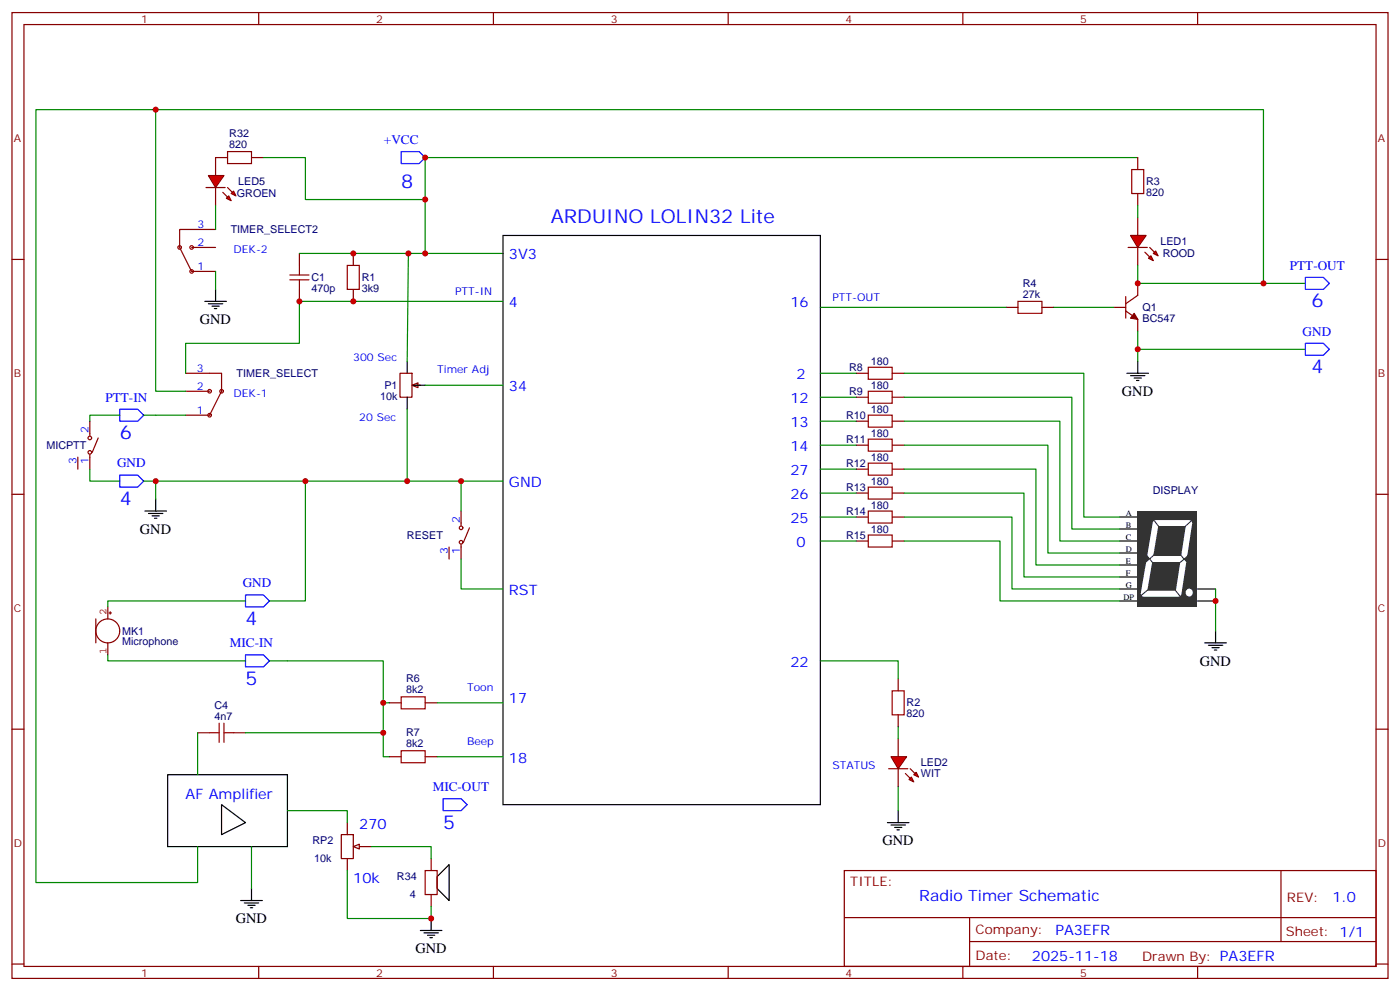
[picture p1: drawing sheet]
<svg xmlns="http://www.w3.org/2000/svg" width="412mm" height="292mm" viewBox="0 0 412 292" stroke-linecap="round" stroke-linejoin="round" font-family="sans-serif">
<g fill="none" stroke="#870000" stroke-width=".35">
<path d="M3.5 3.7h405.4v284.3h-405.4zM7.1 7.2h398.2v277.3h-398.2zM76.2 3.7v3.5M145.3 3.7v3.5M214.5 3.7v3.5M283.6 3.7v3.5M352.8 3.7v3.5M3.5 76.4h3.6M405.3 76.4h3.6M3.5 145.5h3.6M405.3 145.5h3.6M3.5 214.7h3.6"/>
<path d="M405.3 214.7h3.6M248.7 256.3h156.6v28.2h-156.6zM377.3 256.3v20.9M248.7 270.1h156.5M285.6 277.2h119.6M285.6 270.1v14.2M3.5 283.8h3.6M76.2 284.5v3.5M145.3 284.5v3.5M214.5 284.5v3.5M283.6 284.5v3.5M352.8 284.5v3.5"/>
<path d="M405.3 283.8h3.6"/>
</g>
<path d="M42.7 150.5h6.3M43.7 151.2h4.3M44.8 151.9h2.1M45.5 152.6h.7M45.9 146.9v3.6" fill="none" stroke="#000" stroke-width=".35"/>
<path d="M121.4 113.4l1.7-.7v1.4z" fill="#f0f0f0" stroke="#870000" stroke-width=".35"/>
<path d="M104.1 74.6v3.5M104.1 85.2v3.5M117.8 109.9h3.6v7h-3.6zM122.1 113.4h1.7" fill="none" stroke="#870000" stroke-width=".35"/>
<g fill="none" stroke="#000" stroke-width=".35">
<path d="M119.9 106.4v3.5M119.9 116.9v3.6M121.7 113.4h3.5M329.8 152.2h5.3M329.8 155.8h5.3M329.8 159.3h5.3M329.8 162.8h5.3M329.8 166.3h5.3M329.8 169.9h5.3M329.8 173.4h5.3M329.8 176.9h5.3M352.8 173.4h5.3"/>
<path d="M352.8 176.9h5.3"/>
</g>
<path d="M102.3 78.1h3.5v7.1h-3.5z" fill="none" stroke="#a10000" stroke-width=".35"/>
<path d="M335 150.5h17.6v28.2h-17.6z" fill="#333"/>
<path d="M338.7 164.6l-1.8 10.2h10.2l3.2-20.8h-9.9l-1.7 10.6h9.8" fill="none" stroke="#fff" stroke-width="1.8"/>
<path d="M339.7 152.9l9.1 11.7-13.3 11.3M351.4 152.9l-12.8 11.7 9.6 11.6" fill="none" stroke="#333" stroke-width=".32"/>
<path d="M337.6 163.1l1.2 1.4-1.6 1.5zM348.7 164.5l1.1 1.4 .4-2.7z" fill="#333"/>
<circle cx="350.2" cy="174.4" r="1.11" fill="#fff"/>
<path d="M335.1 46.4h-209.9v28.2M88.2 74.6h60M120.3 74.6l-.4 31.8M125.2 113.4h23M45.9 122.2h8.8M119.9 120.5v21.1h-74v5.3M119.9 141.6h28.3M135.8 141.6v8.9M135.8 164.6v8.8h12.4" fill="none" stroke="#008700" stroke-width=".35"/>
<g fill="none" stroke="#870000" stroke-width=".35">
<path d="M88.2 74.6v3.5M88.2 85.2v3.5M54.7 109.9h7M54.7 115.2h7M54.7 122.2h7M135.8 150.5v4.2M138.3 155.4l-1.8 4.2M132.3 161v3.6M135.8 160.3v4.3"/>
<circle cx="135.8" cy="155.4" r=".53"/>
<circle cx="135.8" cy="159.6" r=".53"/>
</g>
<g fill="none" stroke="#900" stroke-width=".35">
<path d="M61.7 109.9h3.6v5.3l-3.6 7"/>
<circle cx="61.7" cy="115.2" r=".53"/>
<circle cx="65.3" cy="115.2" r=".53"/>
<circle cx="61.7" cy="122.2" r=".53"/>
</g>
<path d="M88.2 78.1v2.9M85.4 81h5.6M85.4 82.4h5.6M88.2 82.4v2.8" fill="none" stroke="#a10000" stroke-width=".35"/>
<path d="M148.2 69.3h93.5v167.6h-93.5z" fill="none" stroke="#000" stroke-width=".35"/>
<g fill="#f00" stroke="#870000" stroke-width=".35">
<path d="M333 69.3h4.6l-2.5 3.5z"/>
<path d="M332.3 72.8h5.7z"/>
</g>
<g fill="#870000" stroke="#870000" stroke-width=".35">
<path d="M338.7 72.8l1.4 1.5z"/>
<path d="M337.3 74.3l1.4 1.4z"/>
</g>
<g fill="#f00" stroke="#870000" stroke-width=".35">
<path d="M339.7 74.6l.7-.7 .7 1.4z"/>
<path d="M338.3 76l.7-.7 .7 1.4z"/>
</g>
<g fill="none" stroke="#870000" stroke-width=".35">
<path d="M335.1 46.4v3.5M335.1 57v3.5M335.1 64v5.3M335.1 72.8v5.3M296.3 90.5h3.6M306.9 90.5h3.5M328.1 90.5h3.5M331.6 91.5l3.5 2.5v3.5M331.6 87.3v6.4M335.1 83.4v3.6l-3.5 2.4M114.7 206.9h3.5M125.2 206.9h3.6"/>
<path d="M114.7 222.8h3.5M125.2 222.8h3.6"/>
</g>
<path d="M334.1 92.3l1 1.7-2.1-.3z" fill="#870000" stroke="#870000" stroke-width=".35"/>
<path d="M333.4 49.9h3.5v7.1h-3.5zM299.9 88.7h7v3.6h-7zM118.2 205.1h7v3.6h-7zM118.2 221h7v3.5h-7z" fill="none" stroke="#a10000" stroke-width=".35"/>
<path d="M335.1 78.1v5.3h37.1v-51.1h-326.3v82.9h8.8M335.1 60.5v3.5M241.7 90.5h54.6M310.4 90.5h17.7M335.1 97.5v8.9M84.7 194.6h28.2v28.2h1.8M112.9 206.9h1.8M128.8 206.9h19.4M128.8 222.8h19.4" fill="none" stroke="#008700" stroke-width=".35"/>
<path d="M332 109.9h6.3M333 110.6h4.3M334.1 111.3h2.1M334.8 112h.7M335.1 106.4v3.5M354.9 189.3h6.3M356 190h4.2M357 190.7h2.1M357.7 191.4h.7M358.1 185.7v3.6" fill="none" stroke="#000" stroke-width=".35"/>
<path d="M31.7 178.7v3.5M28.2 182.2v7.1M31.7 189.3v3.5M32.1 180.4h.7M32.5 180.1v.7M35.3 185.7a3.5 3.5 0 0 0-5.1-3.1 3.5 3.5 0 0 0-.7 5.9 3.5 3.5 0 0 0 5.7-1.9l.1-.7" fill="none" stroke="#850000" stroke-width=".35"/>
<g fill="#f00" stroke="#870000" stroke-width=".35">
<path d="M262.5 222.8h4.6l-2.5 3.5z"/>
<path d="M261.8 226.3h5.6z"/>
</g>
<g fill="#870000" stroke="#870000" stroke-width=".35">
<path d="M268.1 226.3l1.4 1.4z"/>
<path d="M266.7 227.7l1.4 1.4z"/>
</g>
<g fill="#f00" stroke="#870000" stroke-width=".35">
<path d="M269.2 228.1l.7-.7 .7 1.4z"/>
<path d="M268.5 228.8l.7 1.4-1.4-.7z"/>
</g>
<g fill="none" stroke="#870000" stroke-width=".35">
<path d="M63.5 46.4h3.5M74.1 46.4h3.5M56.4 79.9h7.1M56.4 67.6h7.1M56.4 72.8h7.1M252.2 109.9h3.6M252.2 116.9h3.6M262.8 109.9h3.5M262.8 116.9h3.5M252.2 124h3.6M252.2 131.1h3.6M252.2 138.1h3.6"/>
<path d="M262.8 124h3.5M262.8 131.1h3.5M262.8 138.1h3.5M252.2 145.2h3.6M252.2 152.2h3.6M252.2 159.3h3.6M262.8 145.2h3.5M262.8 152.2h3.5M262.8 159.3h3.5M264.6 199.8v3.6M264.6 210.4v3.6M264.6 217.5v5.3"/>
<path d="M264.6 226.3v5.3"/>
</g>
<path d="M67 44.6h7.1v3.6h-7.1zM255.8 108.1h7v3.6h-7zM255.8 115.2h7v3.5h-7zM255.8 122.2h7v3.6h-7zM255.8 129.3h7v3.5h-7zM255.8 136.3h7v3.6h-7zM255.8 143.4h7v3.5h-7zM255.8 150.5h7v3.5h-7zM255.8 157.5h7v3.5h-7zM262.8 203.4h3.5v7h-3.5z" fill="none" stroke="#a10000" stroke-width=".35"/>
<path d="M60.3 88.7h6.4M61.4 89.4h4.2M62.4 90.1h2.2M63.1 90.8h.8M63.5 85.2v3.5M264.6 238.7v3.5M261.4 242.2h6.4M262.5 242.9h4.2M263.5 243.6h2.1M264.2 244.3h.7" fill="none" stroke="#000" stroke-width=".35"/>
<g fill="none" stroke="#008700" stroke-width=".35">
<path d="M148.2 88.7h-60v12.4h-33.5v8.8M372.2 83.4h12.3M241.7 109.9h10.5M241.7 116.9h10.5M266.3 109.9h53v42.3h10.5M266.3 116.9h49.4v38.9h14.1M335.1 102.8h49.4M42.3 122.2h3.6M241.7 124h10.5M241.7 131.1h10.5M241.7 138.1h10.5M266.3 124h45.9v35.3h17.6"/>
<path d="M266.3 131.1h42.4v31.7h21.1M266.3 138.1h38.9v28.2h24.6M42.3 141.6h3.6M90 141.6v35.3h-10.6M241.7 145.2h10.5M241.7 152.2h10.5M241.7 159.3h10.5M266.3 145.2h35.3v24.7h28.2M266.3 152.2h31.8v21.2h31.7M266.3 159.3h28.3v17.6h35.2M72.3 176.9h-40.6v1.8M358.1 173.4v12.3"/>
<path d="M31.7 192.8v1.8h40.6M79.4 194.6h5.3M241.7 194.6h22.9v5.2M264.6 214v3.5M264.6 231.6v7.1"/>
</g>
<path d="M118.2 44.6h5.3l1.7 1.8-1.7 1.8h-5.3zM384.5 81.7h5.3l1.8 1.7-1.8 1.8h-5.3zM384.5 101.1h5.3l1.8 1.7-1.8 1.8h-5.3zM35.3 120.5h5.3l1.7 1.7-1.7 1.8h-5.3zM35.3 139.9h5.3l1.7 1.7-1.7 1.8h-5.3zM72.3 175.2h5.3l1.8 1.7-1.8 1.8h-5.3zM72.3 192.8h5.3l1.8 1.8-1.8 1.7h-5.3zM130.5 235.1h5.3l1.8 1.8-1.8 1.8h-5.3z" fill="none" stroke="#00f" stroke-width=".35"/>
<g fill="none" stroke="#900" stroke-width=".35">
<path d="M56.4 67.6h-3.5v5.2l3.5 7.1"/>
<circle cx="52.9" cy="72.8" r=".53"/>
<circle cx="56.4" cy="79.9" r=".53"/>
<circle cx="56.4" cy="72.8" r=".53"/>
</g>
<g fill="#f00" stroke="#870000" stroke-width=".35">
<path d="M61.4 51.7h4.6l-2.5 3.5z"/>
<path d="M60.7 55.2h5.6z"/>
</g>
<g fill="#870000" stroke="#870000" stroke-width=".35">
<path d="M67 55.2l1.4 1.4z"/>
<path d="M65.6 56.6l1.4 1.4z"/>
</g>
<g fill="#f00" stroke="#870000" stroke-width=".35">
<path d="M68.8 56.3l.7 1.4-1.4-.7z"/>
<path d="M66.7 58.4l.7-.7 .7 1.4z"/>
</g>
<path d="M63.5 46.4v5.3M63.5 55.2v5.3M58.2 215.7h3.5M68.8 215.7h3.5M100.5 245.7h3.6v7.1h-3.6zM102.3 242.2v3.5M102.3 252.8v3.5M105.8 249.2h3.6" fill="none" stroke="#870000" stroke-width=".35"/>
<path d="M77.6 46.4h12.4v12.3h35.2M63.5 60.5v7.1M63.5 79.9v5.3" fill="none" stroke="#008700" stroke-width=".35"/>
<path d="M61.7 215.7h2.9M64.6 212.9v5.6M66 215.7h2.8M66 212.9v5.6" fill="none" stroke="#a10000" stroke-width=".35"/>
<path d="M49.4 228.1h35.3v21.1h-35.3zM65.3 236.9l7 5.3-7 3.5z" fill="none" stroke="#000" stroke-width=".35"/>
<path d="M104.1 249.2l1.7-.7v1.4z" fill="#f0f0f0" stroke="#870000" stroke-width=".35"/>
<path d="M128.8 258.1l3.5-3.6v10.6l-3.5-3.5zM70.9 265.1h6.4M72 265.8h4.2M73 266.5h2.1M73.7 267.2h.7M74.1 261.6v3.5M123.8 273.9h6.4M124.9 274.6h4.2M125.9 275.3h2.2M126.6 276h.8M127 270.4v3.5" fill="none" stroke="#000" stroke-width=".35"/>
<path d="M125.2 256.3h3.6v7h-3.6z" fill="none" stroke="#a10000" stroke-width=".35"/>
<g fill="none" stroke="#870000" stroke-width=".35">
<path d="M22.9 134.6v3.5M26.5 124v4.2M26.5 133.9v4.2M28.9 128.9l-1.7 4.3M127 252.8v3.5M127 263.3v3.6"/>
<circle cx="26.5" cy="133.2" r=".53"/>
<circle cx="26.5" cy="128.9" r=".53"/>
</g>
<path d="M45.9 32.3h-35.3v227.5h47.6v-10.6M26.5 138.1v3.5h8.8M35.3 122.2h-8.8v1.8M58.2 215.7v12.4M72.3 215.7h40.6M84.7 238.7h17.6v3.5M74.1 249.2v12.4M102.3 256.3v14.1h24.7v-3.5M109.4 249.2h17.6v3.6" fill="none" stroke="#008700" stroke-width=".35"/>
<g fill="#c00">
<circle cx="104.1" cy="74.6" r=".88"/>
<circle cx="45.9" cy="141.6" r=".88"/>
<circle cx="120.3" cy="74.6" r=".88"/>
<circle cx="119.9" cy="141.6" r=".88"/>
<circle cx="135.8" cy="141.6" r=".88"/>
<circle cx="125.2" cy="74.6" r=".88"/>
<circle cx="335.1" cy="83.4" r=".88"/>
<circle cx="112.9" cy="206.9" r=".88"/>
<circle cx="372.2" cy="83.4" r=".88"/>
<circle cx="358.1" cy="176.9" r=".88"/>
<circle cx="335.1" cy="102.8" r=".88"/>
<circle cx="90" cy="141.6" r=".88"/>
<circle cx="125.2" cy="46.4" r=".88"/>
<circle cx="104.1" cy="88.7" r=".88"/>
<circle cx="88.2" cy="88.7" r=".88"/>
<circle cx="125.2" cy="58.7" r=".88"/>
<circle cx="112.9" cy="215.7" r=".88"/>
<circle cx="127" cy="270.4" r=".88"/>
<circle cx="45.9" cy="32.3" r=".88"/>
</g>
<g font-size="5.6" fill="#00f">
<text x="118.2" y="55.2">8</text>
<text x="162.3" y="65.8">ARDUINO LOLIN32 Lite</text>
<text x="386.3" y="90.5">6</text>
<text x="386.3" y="109.9">4</text>
<text x="35.3" y="129.3">6</text>
<text x="35.3" y="148.7">4</text>
<text x="72.3" y="184">4</text>
<text x="72.3" y="201.6">5</text>
<text x="130.5" y="243.9">5</text>
</g>
<text font-size="4.6" fill="#00f" x="270.8" y="265.3">Radio Timer Schematic</text>
<g font-size="4.2" fill="#00f">
<text x="149.9" y="76.4">3V3</text>
<text x="149.9" y="90.5">4</text>
<text x="232.8" y="90.5">16</text>
<text x="234.6" y="111.7">2</text>
<text x="149.9" y="115.2">34</text>
<text x="232.8" y="118.7">12</text>
<text x="232.8" y="125.8">13</text>
<text x="232.8" y="132.8">14</text>
<text x="149.9" y="143.4">GND</text>
<text x="232.8" y="139.9">27</text>
<text x="232.8" y="146.9">26</text>
<text x="232.8" y="154">25</text>
<text x="234.6" y="161">0</text>
<text x="149.9" y="175.2">RST</text>
<text x="232.8" y="196.3">22</text>
<text x="149.9" y="206.9">17</text>
<text x="149.9" y="224.5">18</text>
<text x="54.7" y="235.1">AF Amplifier</text>
<text x="105.8" y="243.9">270</text>
<text x="104.1" y="259.8">10k</text>
<text x="392.5" y="265.6">1.0</text>
<text x="310.9" y="275.1">PA3EFR</text>
<text x="304" y="282.9">2025-11-18</text>
</g>
<g font-size="4.2">
<text x="58.9" y="95.4">GND</text>
<text x="330.5" y="116.6">GND</text>
<text x="41.2" y="157.2">GND</text>
<text x="353.4" y="196">GND</text>
<text x="259.9" y="248.9">GND</text>
<text x="69.4" y="271.8">GND</text>
<text x="122.4" y="280.6">GND</text>
</g>
<g font-size="3.9" fill="#00f">
<text x="113.1" y="42.3">+VCC</text>
<text x="380" y="79.4">PTT-OUT</text>
<text x="383.7" y="98.8">GND</text>
<text x="31.1" y="118.2">PTT-IN</text>
<text x="34.5" y="137.6">GND</text>
<text x="71.5" y="172.9">GND</text>
<text x="67.7" y="190.5">MIC-IN</text>
<text x="127.5" y="232.9">MIC-OUT</text>
</g>
<g font-size="3.9" fill="#800">
<text x="250.5" y="260.9">TITLE:</text>
<text x="379.1" y="265.6">REV:</text>
<text x="287.4" y="275.1">Company:</text>
<text x="378.7" y="275.7">Sheet: 1/1</text>
<text x="287.4" y="282.8">Date:</text>
<text x="336.4" y="282.8">Drawn By: PA3EFR</text>
</g>
<g font-size="3.2" fill="#800">
<text x="41.6" y="6.7">1</text>
<text x="110.8" y="6.7">2</text>
<text x="179.9" y="6.7">3</text>
<text x="249.1" y="6.7">4</text>
<text x="318.2" y="6.7">5</text>
<text x="4.1" y="41.8">A</text>
<text x="405.9" y="41.8">A</text>
<text x="4.1" y="110.9">B</text>
<text x="405.9" y="110.9">B</text>
<text x="4.1" y="180.1">C</text>
<text x="405.9" y="180.1">C</text>
<text x="4.1" y="249.2">D</text>
<text x="405.9" y="249.2">D</text>
<text x="41.6" y="287.5">1</text>
<text x="110.8" y="287.5">2</text>
<text x="179.9" y="287.5">3</text>
<text x="249.1" y="287.5">4</text>
<text x="318.2" y="287.5">5</text>
</g>
<g font-size="3.2" fill="#000080">
<text x="67.5" y="40.4">R32</text>
<text x="67.5" y="43.6">820</text>
<text x="69.8" y="58">GROEN</text>
<text x="70.2" y="54.5">LED5</text>
<text x="337.6" y="57.7">820</text>
<text x="337.6" y="54.5">R3</text>
<text x="68" y="68.6">TIMER_SELECT2</text>
<text x="341.8" y="72.1">LED1</text>
<text x="342.5" y="75.7">ROOD</text>
<text x="91.7" y="82.8">C1</text>
<text x="106.5" y="82.7">R1</text>
<text x="91.7" y="86">470p</text>
<text x="106.5" y="85.9">3k9</text>
<text x="301.3" y="87.7">27k</text>
<text x="301.3" y="84.5">R4</text>
<text x="336.5" y="94.7">BC547</text>
<text x="336.5" y="91.5">Q1</text>
<text x="256.5" y="107.5">180</text>
<text x="69.7" y="110.9">TIMER_SELECT</text>
<text x="250.1" y="109.3">R8</text>
<text x="112" y="117.7">10k</text>
<text x="113.2" y="114.5">P1</text>
<text x="250.1" y="116.3">R9</text>
<text x="256.5" y="114.5">180</text>
<text x="249.2" y="123.4">R10</text>
<text x="256.5" y="121.6">180</text>
<text x="249.2" y="130.4">R11</text>
<text x="256.5" y="128.7">180</text>
<text x="13.7" y="132.1">MICPTT</text>
<text x="249.2" y="137.5">R12</text>
<text x="256.5" y="135.7">180</text>
<text x="256.5" y="142.8">180</text>
<text x="249.2" y="144.5">R13</text>
<text x="256.5" y="149.8">180</text>
<text x="339.6" y="145.4">DISPLAY</text>
<text x="249.2" y="151.6">R14</text>
<text x="119.9" y="158.7">RESET</text>
<text x="249.2" y="158.7">R15</text>
<text x="256.5" y="156.9">180</text>
<text x="36" y="189.9">Microphone</text>
<text x="36" y="186.9">MK1</text>
<text x="119.6" y="200.9">R6</text>
<text x="63.2" y="208.6">C4</text>
<text x="119.6" y="204.1">8k2</text>
<text x="267.1" y="208">R2</text>
<text x="63.2" y="211.8">4n7</text>
<text x="267.1" y="211.1">820</text>
<text x="119.6" y="220">8k2</text>
<text x="119.6" y="216.8">R7</text>
<text x="271.3" y="225.6">LED2</text>
<text x="271.3" y="228.8">WIT</text>
<text x="92.1" y="248.6">RP2</text>
<text x="92.5" y="253.9">10k</text>
<text x="116.9" y="259.2">R34</text>
<text x="120.7" y="264.5">4</text>
</g>
<g font-size="3.2" fill="#00f">
<text x="58.2" y="67.2">3</text>
<text x="58.2" y="72.5">2</text>
<text x="68.8" y="74.6">DEK-2</text>
<text x="58.2" y="79.6">1</text>
<text x="134.1" y="87">PTT-IN</text>
<text x="245.2" y="88.7">PTT-OUT</text>
<text x="104.1" y="106.4">300 Sec</text>
<text x="58" y="109.5">3</text>
<text x="128.8" y="109.9">Timer Adj</text>
<text x="58" y="114.8">2</text>
<text x="68.8" y="116.9">DEK-1</text>
<text x="58" y="121.9">1</text>
<text x="105.8" y="124">20 Sec</text>
<text x="26.1" y="127.5" transform="rotate(-90 26.1 127.5)">2</text>
<text x="22.6" y="136.6" transform="rotate(-90 22.6 136.6)">3</text>
<text x="26.1" y="136.6" transform="rotate(-90 26.1 136.6)">1</text>
<text x="135.5" y="154" transform="rotate(-90 135.5 154)">2</text>
<text x="131.9" y="163.1" transform="rotate(-90 131.9 163.1)">3</text>
<text x="135.5" y="163.1" transform="rotate(-90 135.5 163.1)">1</text>
<text x="137.6" y="203.4">Toon</text>
<text x="137.6" y="219.3">Beep</text>
<text x="245.2" y="226.3">STATUS</text>
</g>
<g font-size="3.2" fill="#840000">
<text x="31.4" y="180.9" transform="rotate(-90 31.4 180.9)">2</text>
<text x="31.4" y="192.4" transform="rotate(-90 31.4 192.4)">1</text>
</g>
<g font-size="2.5">
<text x="331.6" y="151.9">A</text>
<text x="331.6" y="155.4">B</text>
<text x="331.6" y="158.9">C</text>
<text x="331.6" y="162.5">D</text>
<text x="331.6" y="166">E</text>
<text x="331.6" y="169.5">F</text>
<text x="331.6" y="173">G</text>
<text x="330.9" y="176.6">DP</text>
</g>
</svg>
